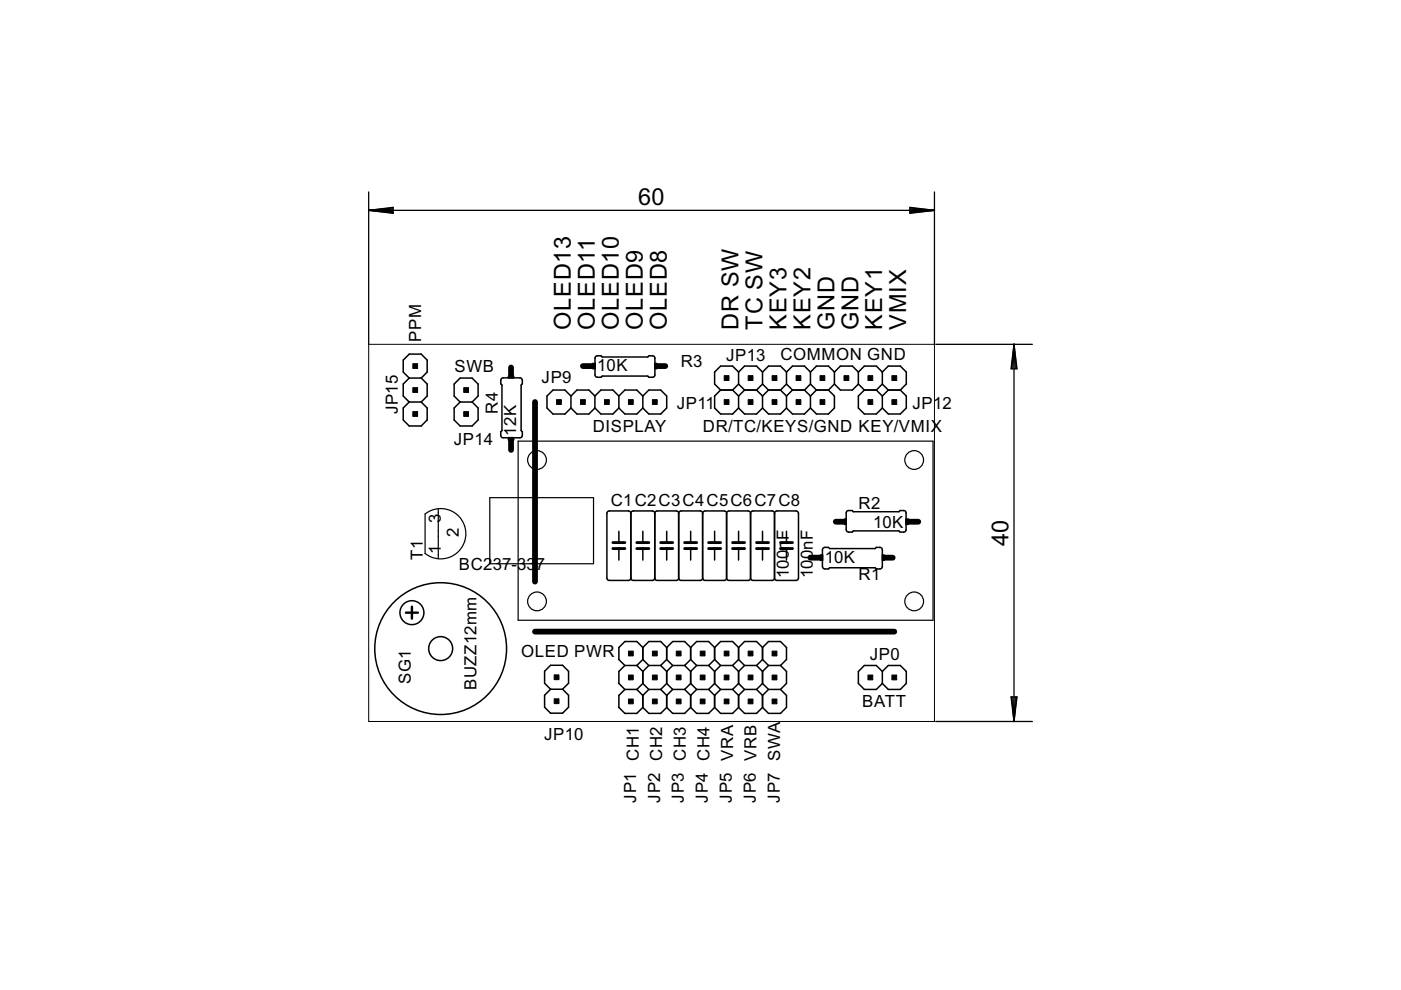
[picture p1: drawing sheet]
<svg xmlns="http://www.w3.org/2000/svg" width="297mm" height="210mm" viewBox="0 0 297 210" stroke-linecap="round" stroke-linejoin="round" font-family="sans-serif">
<g fill="#000" stroke="#000" stroke-width=".21">
<path d="M87.5 77.1h1v1h-1zM107.7 79.7h1.3v.5h-1.3zM125.6 77h.6v1.2h-.6zM138.8 77h.5v1.2h-.5zM153.5 79.7h1.1v1h-1.1zM158.6 79.7h1v1h-1zM163.7 79.7h1v1h-1zM168.8 79.7h1v1h-1zM173.9 79.7h1v1h-1zM178.9 79.7h1.1v1h-1.1zM184 79.7h1v1h-1zM189.1 79.7h1v1h-1z"/>
<path d="M87.5 82.2h1v1h-1zM87.5 87.3h1v1h-1zM98.3 82.2h1v1h-1zM98.3 87.3h1v1h-1zM107.7 92.7h1.3v.6h-1.3zM118 84.7h1v1h-1zM123.1 84.7h1v1h-1zM128.2 84.7h1v1h-1zM133.2 84.7h1.1v1h-1.1zM138.3 84.7h1v1h-1zM153.5 84.7h1.1v1h-1.1zM158.6 84.7h1v1h-1z"/>
<path d="M163.7 84.7h1v1h-1zM168.8 84.7h1v1h-1zM173.9 84.7h1v1h-1zM184 84.7h1v1h-1zM189.1 84.7h1v1h-1zM173.9 117.6h.6v1.3h-.6zM179 110h.5v1.2h-.5zM187 117.6h.5v1.3h-.5zM192 110h.6v1.2h-.6zM133.2 138h1.1v1.1h-1.1zM138.3 138h1v1.1h-1zM143.4 138h1v1.1h-1z"/>
<path d="M148.5 138h1v1.1h-1zM153.5 138h1.1v1.1h-1.1zM158.6 138h1v1.1h-1zM163.7 138h1v1.1h-1zM117.5 148.2h1v1h-1zM117.5 143.1h1v1h-1zM133.2 143.1h1.1v1h-1.1zM133.2 148.2h1.1v1h-1.1zM138.3 143.1h1v1h-1zM138.3 148.2h1v1h-1zM143.4 143.1h1v1h-1zM143.4 148.2h1v1h-1z"/>
<path d="M148.5 143.1h1v1h-1zM148.5 148.2h1v1h-1zM153.5 143.1h1.1v1h-1.1zM153.5 148.2h1.1v1h-1.1zM158.6 143.1h1v1h-1zM158.6 148.2h1v1h-1zM163.7 143.1h1v1h-1zM163.7 148.2h1v1h-1zM184 143.1h1v1h-1zM189.1 143.1h1v1h-1z"/>
</g>
<g fill="none" stroke="#000" stroke-width=".32">
<path d="M126.3 75.6l.1-.1a1.32 1.32 0 0 1 1.3 .2h9.6a1.32 1.32 0 0 1 1.3-.2l.3 .4v3.6l-.3 .4a1.32 1.32 0 0 1-1.3-.2h-9.6a1.32 1.32 0 0 1-1.3 .2l-.2-.4zM156.6 78.9l-1.3-1.3h-2.5l-1.3 1.3v2.5l1.3 1.3M156.6 78.9v2.5M156.6 78.9l1.3-1.3h2.5l1.3 1.3M161.7 78.9v2.5M161.7 78.9l1.2-1.3h2.6l1.3 1.3M166.8 78.9v2.5M166.8 78.9l1.2-1.3h2.6l1.2 1.3M171.8 78.9v2.5M171.8 78.9l1.3-1.3h2.5l1.3 1.3M176.9 78.9v2.5M176.9 78.9l1.3-1.3h2.5l1.3 1.3"/>
<path d="M182 78.9v2.5M182 78.9l1.3-1.3h2.5l1.3 1.3M187.1 78.9v2.5M187.1 78.9l1.2-1.3h2.6l1.3 1.3v2.5l-1.3 1.3M86.8 80.2l-1.3-1.3v-2.6l1.3-1.2h2.5l1.3 1.2v2.6l-1.3 1.3M86.8 85.2l-1.3 1.3v2.5l1.3 1.3h2.5l1.3-1.3v-2.5l-1.3-1.3M86.8 80.2h2.5M86.8 85.2h2.5M86.8 80.2l-1.3 1.2v2.6l1.3 1.2M89.3 80.2l1.3 1.2v2.6l-1.3 1.2M97.6 85.2l-1.3-1.2v-2.6l1.3-1.2h2.5l1.3 1.2v2.6l-1.3 1.2M97.6 85.2h2.5"/>
<path d="M97.6 85.2l-1.3 1.3v2.5l1.3 1.3h2.5l1.3-1.3v-2.5l-1.3-1.3M106.3 80.3l.4-.2h3.5l.3 .1 .2 .4v.8l-.2 .2v9.7l.2 .2v1l-.5 .3h-3.5l-.4-.2a1.32 1.32 0 0 1 .1-1.3v-9.7a1.32 1.32 0 0 1-.1-1.3zM121.1 84l-1.3-1.3h-2.6l-1.2 1.3v2.5l1.2 1.3h2.6l1.3-1.3M121.1 86.5l1.2 1.3h2.6l1.2-1.3M121.1 84v2.5M121.1 84l1.2-1.3h2.6l1.2 1.3M126.1 84v2.5M126.1 86.5l1.3 1.3h2.5l1.3-1.3M126.1 84l1.3-1.3h2.5l1.3 1.3M131.2 84v2.5M131.2 86.5l1.3 1.3h2.5l1.3-1.3M131.2 84l1.3-1.3h2.5l1.3 1.3"/>
<path d="M136.3 84v2.5M136.3 84l1.3-1.3h2.5l1.3 1.3v2.5l-1.3 1.3h-2.5l-1.3-1.3M152.8 82.7l-1.3 1.3v2.5l1.3 1.3h2.5l1.3-1.3M152.8 82.7h2.5M155.3 82.7l1.3 1.3M156.6 84v2.5M156.6 86.5l1.3 1.3h2.5l1.3-1.3M156.6 81.4l1.3 1.3M156.6 81.4l-1.3 1.3M157.9 82.7h2.5M157.9 82.7l-1.3 1.3M160.4 82.7l1.3 1.3"/>
<path d="M161.7 84v2.5M161.7 86.5l1.2 1.3h2.6l1.3-1.3M161.7 81.4l1.2 1.3M161.7 81.4l-1.3 1.3M162.9 82.7h2.6M162.9 82.7l-1.2 1.3M165.5 82.7l1.3 1.3M166.8 84v2.5M166.8 86.5l1.2 1.3h2.6l1.2-1.3M166.8 81.4l-1.3 1.3M166.8 81.4l1.2 1.3M168 82.7h2.6"/>
<path d="M168 82.7l-1.2 1.3M170.6 82.7l1.2 1.3M171.8 84v2.5M171.8 81.4l-1.2 1.3M171.8 81.4l1.3 1.3M173.1 82.7h2.5M173.1 82.7l-1.3 1.3M175.6 82.7l1.3 1.3v2.5l-1.3 1.3h-2.5l-1.3-1.3M176.9 81.4l1.3 1.3h2.5l1.3-1.3M176.9 81.4l-1.3 1.3M182 81.4l1.3 1.3M183.3 82.7l-1.3 1.3v2.5l1.3 1.3h2.5l1.3-1.3"/>
<path d="M183.3 82.7h2.5M185.8 82.7l1.3 1.3M187.1 84v2.5M187.1 81.4l-1.3 1.3M187.1 81.4l1.2 1.3M188.3 82.7h2.6M188.3 82.7l-1.2 1.3M190.9 82.7l1.3 1.3v2.5l-1.3 1.3h-2.6l-1.2-1.3M131.2 112.6v2.4M131.2 116.3v2.4M133.8 108.8l-.2-.3-.4-.2h-4l-.4 .2-.1 .3v13.9l.5 .4h4l.3-.1 .3-.4M133.8 108.8v-.3l.5-.2h4l.4 .2 .1 .3"/>
<path d="M133.8 108.8v13.8M136.3 112.6v2.4M136.3 116.3v2.4M138.8 108.8l.1-.3 .4-.2h4.1l.4 .2 .1 .3M138.8 108.8v13.8M141.4 112.6v2.4M141.4 116.3v2.4M143.9 108.8l.1-.3 .4-.2h4.1l.4 .2 .1 .3M143.9 108.8v13.8M146.4 112.6v2.4M146.4 116.3v2.4M149 108.8l.1-.3 .4-.2h4l.5 .2 .1 .3"/>
<path d="M149 108.8v13.8M151.5 112.6v2.4M151.5 116.3v2.4M154.1 108.8l.2-.4 .3-.1h4l.4 .2 .1 .3M154.1 108.8v13.8M156.6 112.6v2.4M156.6 116.3v2.4M159.1 108.8l.2-.4 .3-.1h4.1l.4 .2 .1 .3M159.1 108.8v13.8M161.7 112.6v2.4M161.7 116.3v2.4M164.2 108.8l.2-.4 .3-.1h4.1l.3 .1 .2 .4v13.9l-.5 .4h-4.1l-.3-.1-.2-.4"/>
<path d="M164.2 108.8v13.8M166.8 112.6v2.4M166.8 116.3v2.4M174.6 116.2l1-.1 .3 .2h9.6l.3-.2h.9l.4 .5-.1 3.7-.4 .3h-.8l-.3-.2h-9.6l-.3 .2h-.9l-.3-.5v-3.5zM179.6 108.3a1.32 1.32 0 0 1 1.3 .2h9.7a1.32 1.32 0 0 1 1.3-.2l.2 .5v3.5l-.1 .3-.4 .2h-.8l-.2-.2h-9.7l-.2 .2h-.9l-.4-.5v-3.5zM133.8 122.6l.1 .4 .4 .1h4l.3-.1 .2-.4M136.3 137.3l-1.3-1.3h-2.5l-1.3 1.3v2.5l1.3 1.3M136.3 137.3l1.3-1.3h2.5l1.3 1.3M136.3 137.3v2.5M136.3 139.8l-1.3 1.3M136.3 139.8l1.3 1.3M138.8 122.6l.2 .4 .3 .1h4.1l.3-.1 .2-.4"/>
<path d="M141.4 137.3l1.2-1.3h2.6l1.2 1.3M141.4 139.8l-1.3 1.3M141.4 137.3v2.5M141.4 139.8l1.2 1.3M143.9 122.6l.2 .4 .3 .1h4.1l.3-.1 .2-.4M146.4 137.3l1.3-1.3h2.5l1.3 1.3M146.4 139.8l-1.2 1.3M146.4 137.3v2.5M146.4 139.8l1.3 1.3M149 122.6l.2 .4 .3 .1h4l.3-.1 .3-.4M151.5 137.3l1.3-1.3h2.5l1.3 1.3M151.5 139.8l1.3 1.3"/>
<path d="M151.5 139.8l-1.3 1.3M151.5 137.3v2.5M154.1 122.6l.2 .4 .3 .1h4l.3-.1 .2-.4M156.6 139.8l1.3 1.3M156.6 137.3l1.3-1.3h2.5l1.3 1.3M156.6 139.8l-1.3 1.3M156.6 137.3v2.5M159.1 122.6l.2 .4 .3 .1h4.1l.3-.1 .2-.4M161.7 137.3v2.5M161.7 139.8l1.2 1.3M161.7 137.3l1.2-1.3h2.6l1.3 1.3v2.5l-1.3 1.3M161.7 139.8l-1.3 1.3"/>
<path d="M116.7 146.1l-1.2-1.2v-2.6l1.2-1.2h2.6l1.2 1.2v2.6l-1.2 1.2M116.7 146.1l-1.2 1.3v2.5l1.2 1.3h2.6l1.2-1.3v-2.5l-1.2-1.3M116.7 146.1h2.6M132.5 141.1h2.5M132.5 146.2h2.5M132.5 146.2l-1.3 1.2v2.6l1.3 1.3h2.5l1.3-1.3M132.5 141.1l-1.3 1.3v2.5l1.3 1.3M135 141.1l1.3 1.3M135 146.2l1.3 1.2M136.3 150l1.3 1.3h2.5l1.3-1.3M136.3 142.4v2.5M136.3 147.4v2.6"/>
<path d="M136.3 144.9l1.3 1.3M136.3 144.9l-1.3 1.3M137.6 141.1h2.5M137.6 146.2h2.5M137.6 141.1l-1.3 1.3M137.6 146.2l-1.3 1.2M140.1 141.1l1.3 1.3M140.1 146.2l1.3 1.2M141.4 150l1.2 1.3h2.6l1.2-1.3M141.4 144.9l-1.3 1.3M141.4 142.4v2.5M141.4 147.4v2.6"/>
<path d="M141.4 144.9l1.2 1.3M142.6 141.1h2.6M142.6 146.2h2.6M142.6 141.1l-1.2 1.3M142.6 146.2l-1.2 1.2M145.2 146.2l1.2 1.2M145.2 141.1l1.2 1.3M146.4 150l1.3 1.3h2.5l1.3-1.3M146.4 144.9l-1.2 1.3M146.4 142.4v2.5M146.4 147.4v2.6M146.4 144.9l1.3 1.3"/>
<path d="M147.7 141.1h2.5M147.7 146.2h2.5M147.7 141.1l-1.3 1.3M147.7 146.2l-1.3 1.2M150.2 146.2l1.3 1.2M150.2 141.1l1.3 1.3M151.5 150l1.3 1.3h2.5l1.3-1.3M151.5 144.9l-1.3 1.3M151.5 142.4v2.5M151.5 147.4v2.6M151.5 144.9l1.3 1.3M152.8 141.1h2.5"/>
<path d="M152.8 146.2h2.5M152.8 146.2l-1.3 1.2M152.8 141.1l-1.3 1.3M155.3 141.1l1.3 1.3M155.3 146.2l1.3 1.2M156.6 150l1.3 1.3h2.5l1.3-1.3M156.6 144.9l1.3 1.3M156.6 144.9l-1.3 1.3M156.6 142.4v2.5M156.6 147.4v2.6M157.9 141.1h2.5M157.9 146.2l-1.3 1.2"/>
<path d="M157.9 146.2h2.5M157.9 141.1l-1.3 1.3M160.4 141.1l1.3 1.3M160.4 146.2l1.3 1.2M161.7 142.4v2.5M161.7 147.4v2.6M161.7 144.9l-1.3 1.3M161.7 144.9l1.2 1.3M162.9 141.1h2.6M162.9 141.1l-1.2 1.3M162.9 146.2h2.6M162.9 146.2l-1.2 1.2"/>
<path d="M165.5 141.1l1.3 1.3v2.5l-1.3 1.3M165.5 146.2l1.3 1.2v2.6l-1.3 1.3h-2.6l-1.2-1.3M187.1 142.4l-1.3-1.3h-2.5l-1.3 1.3v2.5l1.3 1.3h2.5l1.3-1.3M187.1 142.4l1.2-1.3h2.6l1.3 1.3v2.5l-1.3 1.3h-2.6l-1.2-1.3M187.1 142.4v2.5"/>
<circle cx="87.3" cy="129.9" r="2.54"/>
<circle cx="93.4" cy="137.5" r="14"/>
<circle cx="93.4" cy="137.5" r="2.54"/>
</g>
<g fill="none" stroke="#000" stroke-width=".28">
<path d="M78.2 40.7v32.3M78.2 44.6h119.9M78.2 44.6l5.2-.6v1.2zM78.2 44.6l5.2 .3M78.2 44.6l5.2 .5M83.4 44.3l-5.2 .3M83.4 44.1l-5.2 .5M192.9 44l5.2 .6-5.2 .6zM192.9 44.3l5.2 .3M192.9 44.1l5.2 .5M198.1 40.7v32.3M198.1 44.6l-5.2 .3"/>
<path d="M198.1 44.6l-5.2 .5M198.4 73h20.5M215 73v80M215 73l.6 5.2h-1.2zM215 73l-.3 5.2M215 73l.3 5.2M215 73l-.5 5.2M215 73l.5 5.2M198.4 153h20.5M214.4 147.8h1.2l-.6 5.2zM214.5 147.8l.5 5.2M214.7 147.8l.3 5.2"/>
<path d="M215.3 147.8l-.3 5.2M215.5 147.8l-.5 5.2"/>
</g>
<path d="M108.4 77.9v1.7M123.6 77.6h1.9M139.4 77.6h1.7M108.4 93.4v2M113.4 85.2v38.1M171.8 118.2h2M177.2 110.6h1.7M187.6 118.2h1.7M192.7 110.6h2M113.4 133.9h76.2" fill="none" stroke="#000" stroke-width="1.2"/>
<g fill="none" stroke="#000" stroke-width=".25">
<path d="M109.9 93.5h87.9v38h-87.9zM90.1 109a5.3 5.3 0 0 1 7.3 .5 5.3 5.3 0 0 1 0 7.3 5.3 5.3 0 0 1-7.3 .5zM92.9 107.8v10.7M103.8 105.5h22v14h-22z"/>
<circle cx="113.9" cy="97.5" r="1.99"/>
<circle cx="193.8" cy="97.5" r="1.99"/>
<circle cx="113.9" cy="127.5" r="1.99"/>
<circle cx="193.8" cy="127.5" r="1.99"/>
</g>
<path d="M86.1 129.9h2.5M87.3 128.6v2.6" fill="none" stroke="#000" stroke-width=".51"/>
<g fill="none" stroke="#000" stroke-width=".61">
<path d="M129.9 116.3h2.6M129.9 115h2.6M135 116.3h2.6M135 115h2.6M140.1 116.3h2.5M140.1 115h2.5M145.2 116.3h2.5M145.2 115h2.5M150.2 116.3h2.6M150.2 115h2.6M155.3 116.3h2.6M155.3 115h2.6"/>
<path d="M160.4 116.3h2.5M160.4 115h2.5M165.5 116.3h2.5M165.5 115h2.5"/>
</g>
<path d="M78.2 73h119.9v80h-119.9z" fill="none" stroke="#000" stroke-width=".21"/>
<g font-size="5.6">
<text x="135.3" y="43.5">60</text>
<text x="121" y="69.9" transform="rotate(-90 121 69.9)">OLED13</text>
<text x="126.1" y="69.9" transform="rotate(-90 126.1 69.9)">OLED11</text>
<text x="131.2" y="69.9" transform="rotate(-90 131.2 69.9)">OLED10</text>
<text x="136.3" y="69.9" transform="rotate(-90 136.3 69.9)">OLED9</text>
<text x="141.4" y="69.9" transform="rotate(-90 141.4 69.9)">OLED8</text>
<text x="156.6" y="69.9" transform="rotate(-90 156.6 69.9)">DR SW</text>
<text x="161.7" y="69.9" transform="rotate(-90 161.7 69.9)">TC SW</text>
<text x="166.8" y="69.9" transform="rotate(-90 166.8 69.9)">KEY3</text>
<text x="171.8" y="69.9" transform="rotate(-90 171.8 69.9)">KEY2</text>
<text x="176.9" y="69.9" transform="rotate(-90 176.9 69.9)">GND</text>
<text x="182" y="69.9" transform="rotate(-90 182 69.9)">GND</text>
<text x="187.1" y="69.9" transform="rotate(-90 187.1 69.9)">KEY1</text>
<text x="192.1" y="69.9" transform="rotate(-90 192.1 69.9)">VMIX</text>
<text x="213.8" y="115.8" transform="rotate(-90 213.8 115.8)">40</text>
</g>
<g font-size="4">
<text x="89.3" y="72.5" transform="rotate(-90 89.3 72.5)">PPM</text>
<text x="144.3" y="77.9">R3</text>
<text x="154" y="76.5">JP13</text>
<text x="165.5" y="76.3">COMMON GND</text>
<text x="96.4" y="78.9">SWB</text>
<text x="114.8" y="81.3">JP9</text>
<text x="126.6" y="78.7">10K</text>
<text x="84.4" y="87.9" transform="rotate(-90 84.4 87.9)">JP15</text>
<text x="105.6" y="87.7" transform="rotate(-90 105.6 87.7)">R4</text>
<text x="143.5" y="86.7">JP11</text>
<text x="193.5" y="86.7">JP12</text>
<text x="96.2" y="94.3">JP14</text>
<text x="109.5" y="92.3" transform="rotate(-90 109.5 92.3)">12K</text>
<text x="125.7" y="91.6">DISPLAY</text>
<text x="149" y="91.6">DR/TC/KEYS/GND KEY/VMIX</text>
<text x="129.5" y="107.3">C1C2C3C4C5C6C7C8</text>
<text x="182" y="107.8">R2</text>
<text x="93.4" y="110.8" transform="rotate(-90 93.4 110.8)">3</text>
<text x="97.2" y="113.9" transform="rotate(-90 97.2 113.9)">2</text>
<text x="185.1" y="112">10K</text>
<text x="89.6" y="118.7" transform="rotate(-90 89.6 118.7)">T1</text>
<text x="93.4" y="117.4" transform="rotate(-90 93.4 117.4)">1</text>
<text x="174.9" y="119.4">10K</text>
<text x="97.3" y="120.8">BC237-33</text>
<text x="113.6" y="120.8">7</text>
<text x="167.3" y="122.6" transform="rotate(-90 167.3 122.6)">100nF</text>
<text x="172.3" y="122.6" transform="rotate(-90 172.3 122.6)">100nF</text>
<text x="182" y="123.1">R1</text>
<text x="110.5" y="139.3">OLED PWR</text>
<text x="184.4" y="140">JP0</text>
<text x="87.1" y="145.1" transform="rotate(-90 87.1 145.1)">SG1</text>
<text x="101.1" y="146.3" transform="rotate(-90 101.1 146.3)">BUZZ12mm</text>
<text x="182.8" y="150">BATT</text>
<text x="115.4" y="156.9">JP10</text>
<text x="134.9" y="170.2" transform="rotate(-90 134.9 170.2)">JP1 CH1</text>
<text x="139.9" y="170.2" transform="rotate(-90 139.9 170.2)">JP2 CH2</text>
<text x="145" y="170.2" transform="rotate(-90 145 170.2)">JP3 CH3</text>
<text x="150.1" y="170.2" transform="rotate(-90 150.1 170.2)">JP4 CH4</text>
<text x="155.2" y="170.2" transform="rotate(-90 155.2 170.2)">JP5 VRA</text>
<text x="160.3" y="170.2" transform="rotate(-90 160.3 170.2)">JP6 VRB</text>
<text x="165.3" y="170.2" transform="rotate(-90 165.3 170.2)">JP7 SWA</text>
</g>
</svg>
